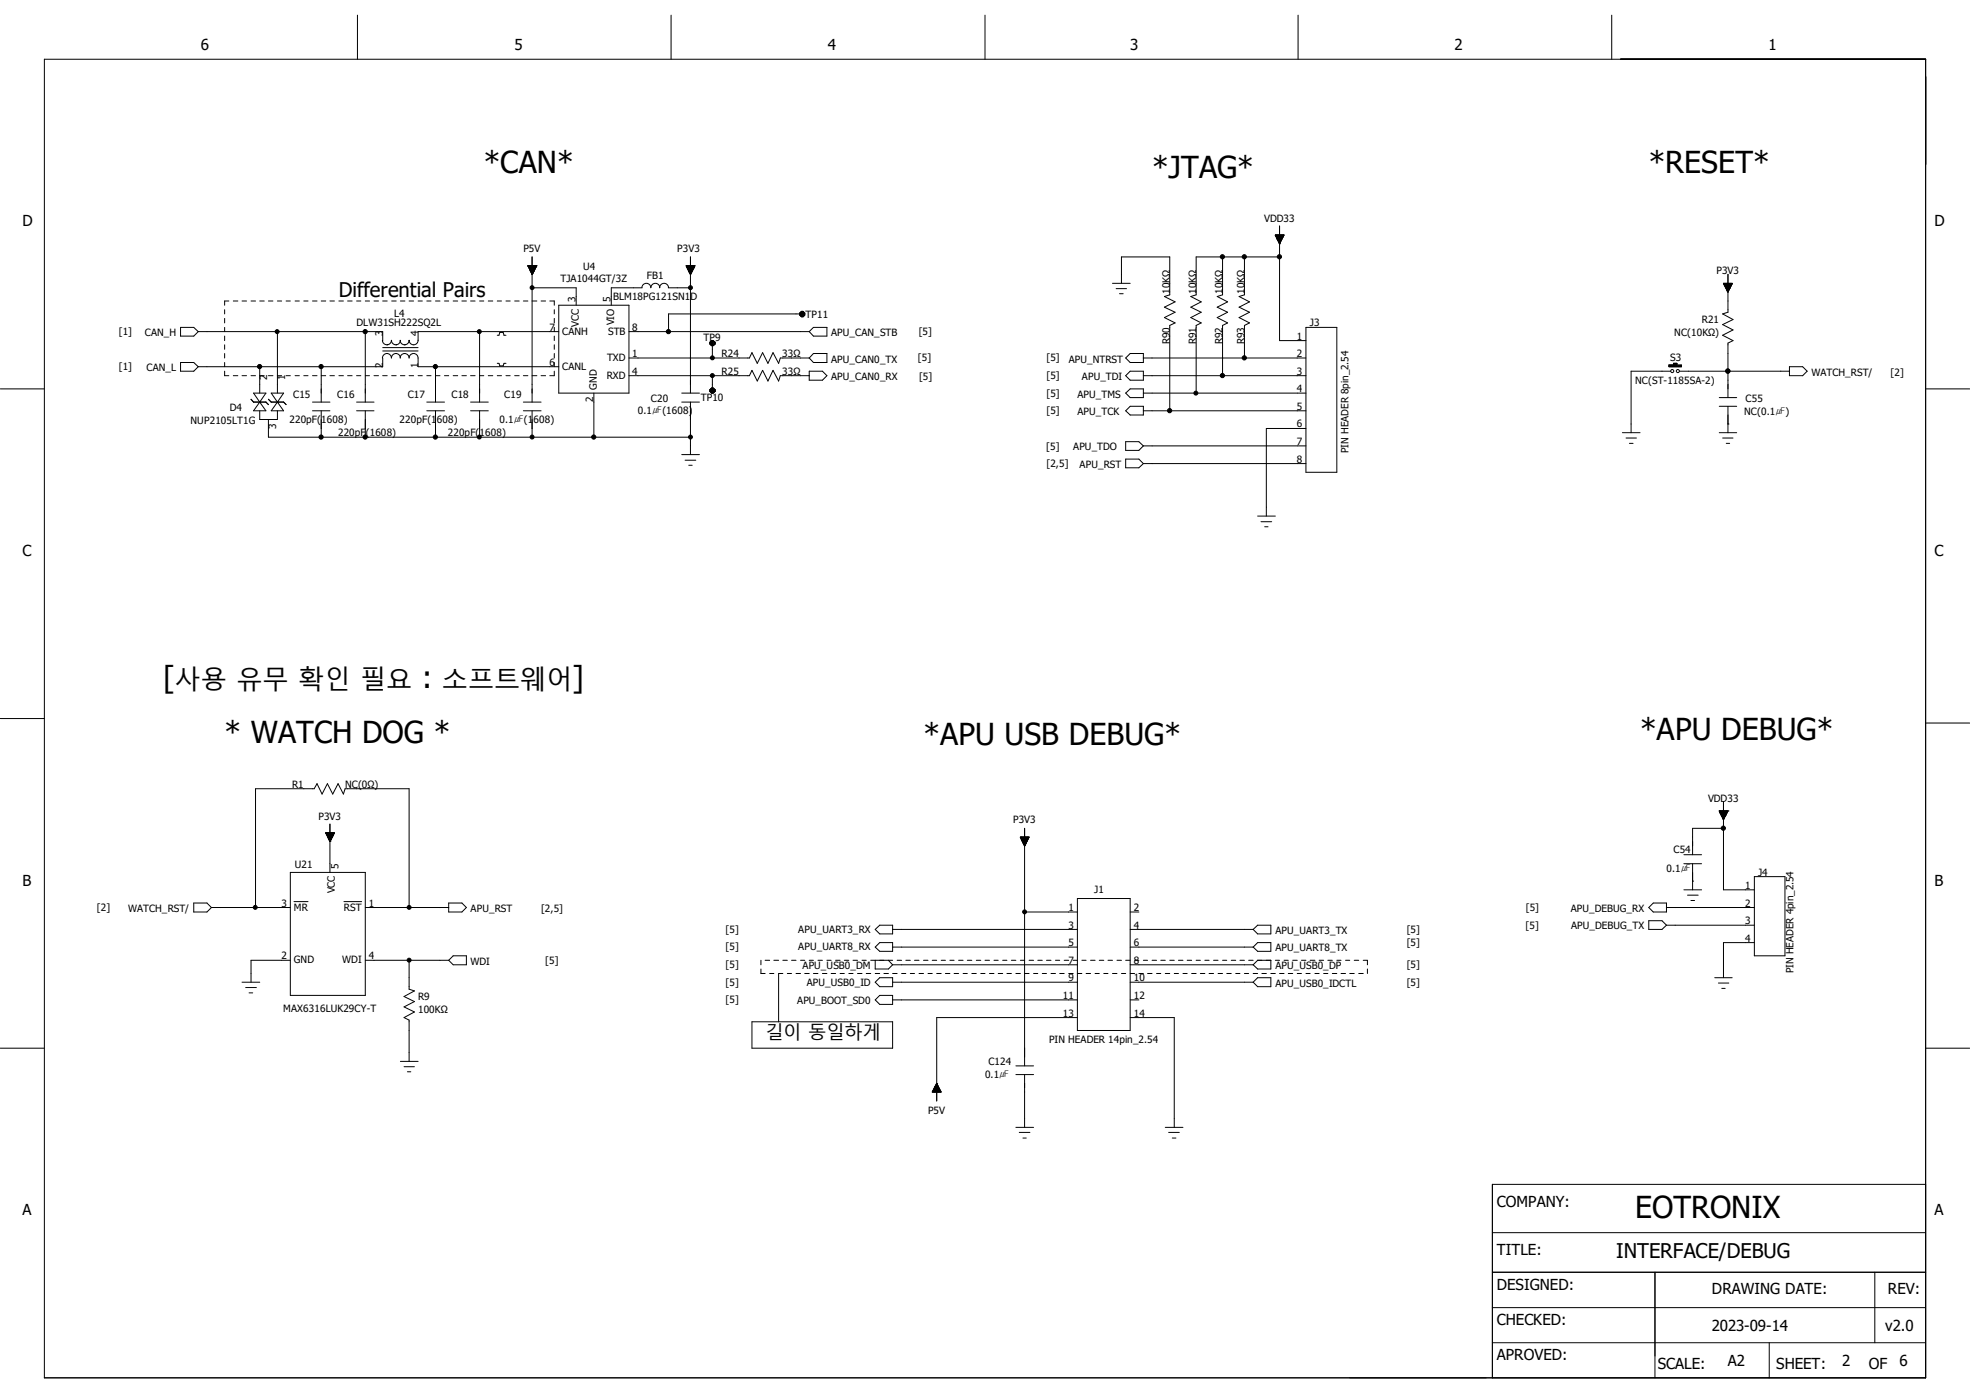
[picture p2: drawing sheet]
<svg xmlns="http://www.w3.org/2000/svg" width="297mm" height="210mm" viewBox="0 0 297 210" stroke-linecap="round" stroke-linejoin="round" font-family="sans-serif">
<g fill="none" stroke="#000" stroke-width=".15">
<path d="M6.7 8.9h283.6v198.8h-283.6zM53.9 2.3v6.6M101.2 2.3v6.6M148.5 2.3v6.6M195.7 2.3v6.6M243 2.3v6.6M80.2 38.7v21.9M104.1 38.7v20.6M184.3 38.7v5.7l-.8 .3 1.6 .8-1.6 .8 1.6 .8-1.6 .8 1.6 .8-.8 .4v7.5M187.6 38.7v5.7l-.8 .3 1.6 .8-1.6 .8 1.6 .8-1.6 .8 1.6 .8-.8 .4v4.9M192.3 35.4l.6 1.3M192.3 35.4h1.3l-.7 1.3"/>
<path d="M192.3 35.4v.1M192.3 35.4v.2h1.2v-.2M192.3 35.5h1.2M192.4 35.6h1.1M192.4 35.4v.3h1M192.4 35.9h1M192.4 35.4v.4M192.5 35.4v.5M192.5 35.4v.6h.8v-.6M192.5 36h.8M192.6 36.1h.7M192.6 35.4v.8"/>
<path d="M192.6 36.2h.6M192.7 35.4v.9h.5M192.7 35.4v1M192.7 36.4h.4M192.8 35.4v1.1h.2M192.8 35.4v1.2h.2M192.9 35.4v1.3M192.9 36.7h.1M192.9 34.1v17.3h4M192.9 38.7h-12.6v5.7l-.8 .3 1.6 .8-1.6 .8 1.6 .8-1.6 .8 1.6 .8-.8 .4v10.2M193 35.4v1.3h-.1M193 35.4v1.1h-.2"/>
<path d="M193.1 35.4v1h-.3M193.1 35.4v.9h-.4M193.2 35.4v.8h-.5M193.2 35.4v.7h-.6M193.3 35.4v.5h-.8M193.4 35.4v.4h-1M193.5 35.4v.3h-1.1M193.5 35.4l-1.2 .1M0 58.6h6.7M27.2 49.4h2l.7 .6-.7 .7h-2zM27.2 54.7h2l.7 .6-.7 .7h-2zM29.9 50h27.8v1.3a.68 .68 0 0 0 .6 .7"/>
<path d="M33.9 56v.6h.6M33.9 46.7v.6M33.9 48v.7M33.9 49.4v.6M33.9 50.7v.7M33.9 52v.7M33.9 53.3v.7M33.9 54.7v.6M34.5 45.4h-.6v.6M35.2 56.6h.7M35.2 45.4h.7M36.5 56.6h.7"/>
<path d="M36.5 45.4h.7M37.8 56.6h.7M37.8 45.4h.7M38.2 59.3h1.9l-.9 1.3zM39.2 56.6h.6M39.2 45.4h.6M39.2 55.3v4M40.5 56.6h.6M40.5 45.4h.6M40.9 59.3h1.9l-1 1.3zM41.8 56.6h.7M41.8 45.4h.7"/>
<path d="M41.8 50v9.3M43.1 56.6h.7M43.1 45.4h.7M44.5 56.6h.6M44.5 45.4h.6M45.8 56.6h.6M45.8 45.4h.6M47.1 56.6h.7M47.1 45.4h.7M48.4 56.6h.7M48.4 45.4h.7M48.4 55.3v5.3"/>
<path d="M49.7 56.6h.7M49.7 45.4h.7M51.1 56.6h.7M51.1 45.4h.7M52.4 56.6h.7M52.4 45.4h.7M53.8 56.6h.6M53.8 45.4h.6M55.1 56.6h.6M55.1 45.4h.6M55.1 50v10.6M56.4 56.6h.7"/>
<path d="M56.4 45.4h.7M57.7 56.6h.7M57.7 45.4h.7M57.7 52.9h5.3M57.7 52.4h5.3M57.7 54v1.3h-27.8M58.3 53.3a.68 .68 0 0 1 .7 .7 .68 .68 0 0 1 .7-.7M58.4 53.3a.68 .68 0 0 0-.7 .7M59 51.3a.68 .68 0 0 1-.7 .7h.1M59.1 51.4l-.1-.1a.68 .68 0 0 0 .7 .7M59.1 56.6h.6M59.1 45.4h.6"/>
<path d="M59.7 53.3a.68 .68 0 0 1 .7 .7M60.4 51.3a.68 .68 0 0 1-.7 .7M60.4 51.4l-.1-.1a.68 .68 0 0 0 .7 .7M60.4 56.6h.6M60.4 45.4h.6M61 53.3a.68 .68 0 0 1 .7 .7 .68 .68 0 0 1 .7-.7 .68 .68 0 0 1 .6 .7v1.3h21.2M61 53.3a.68 .68 0 0 0-.7 .7M61.7 56.6h.7M61.7 45.4h.7M61.7 51.3a.68 .68 0 0 1-.7 .7M63 51.3a.68 .68 0 0 1-.6 .7 .68 .68 0 0 1-.7-.7v.1M63 56.6h.7"/>
<path d="M63 45.4h.7M64.3 56.6h.7M64.3 45.4h.7M65.7 56.6h.6M65.7 45.4h.6M65.7 55.3v5.3M67 56.6h.6M67 45.4h.6M68.3 56.6h.7M68.3 45.4h.7M69.6 56.6h.7M69.6 45.4h.7"/>
<path d="M71 56.6h.6M71 45.4h.6M72.3 56.6h.6M72.3 45.4h.6M72.3 50v10.6M73.6 56.6h.7M73.6 45.4h.7M75 50.5h.2l.2-.4h.5l.1 .4h.3M75 54.8h.2l.2 .4h.5l.1-.4h.3M75 56.6h.6M75 45.4h.6M76.3 56.6h.6"/>
<path d="M76.3 45.4h.6M77.6 56.6h.7M77.6 45.4h.7M78.9 56.6h.7M78.9 45.4h.7M79.6 40l.6 1.4M79.6 40h1.3l-.7 1.4M79.6 40v.1h1.3M79.6 40.1h1.3M79.6 40.2h1.3M79.7 40v.3h1.1M79.7 40v.3h1.1v-.3"/>
<path d="M79.7 40.3h1.1M79.8 40.5h.9M79.8 40v.5h.9M79.8 40.6h.8M79.8 40v.6h.9v-.6M79.9 40v.7h.7M79.9 40.8h.7M79.9 40.7h.7M79.9 40v.8M80 40.9h.5M80 40.9h.6M80 40v.9"/>
<path d="M80.1 40v1M80.1 41.1h.3M80.1 40v1.1h.3M80.1 40v1.2M80.2 40v1.3h.1M80.2 41.2h.1M80.2 56.6h.7M80.2 45.4h.7M80.2 43.4h6.7v2.6M80.2 41.4h.1M80.3 40v1.3M80.3 40v1.2h-.2"/>
<path d="M80.4 40v1.1h-.3M80.5 40v1h-.4M80.5 40v.9M80.6 40v.7M80.6 40v.6M80.7 40v.4h-.9M80.8 40v.2M80.9 40v.1M81.6 56.6h.7M81.6 45.4h.7M82.9 45.4h.7v.6M83.6 46.7v.6"/>
<path d="M83.6 48v.7M83.6 49.4v.6M83.6 50.7v.7M83.6 52v.7M83.6 53.3v.7M83.6 54.7v.6M83.6 56v.6h-.7M84.2 46h10.6v13.3h-10.6zM84.2 50h-21.2v1.4M89.5 59.3v6.6M94.8 56.6h18.2l.4-.8 .8 1.6 .8-1.6 .8 1.6 .7-1.6 .9 1.6 .2-.8h4.4M94.8 54h18.2l.4-.8 .8 1.6 .8-1.6 .8 1.6 .7-1.6 .9 1.6 .2-.8h4.4"/>
<path d="M94.8 50h27.2M96.8 43.4a.68 .68 0 0 1 .7-.7 .68 .68 0 0 1 .6 .7 .68 .68 0 0 1 .7-.7 .68 .68 0 0 1 .7 .7 .64 .64 0 0 1 .6-.7 .64 .64 0 0 1 .7 .7M96.8 43.4h-4.6v2.6M100.8 43.4h3.3M102.8 59.3h2.7M103.5 40h1.3l-.7 1.4M103.5 40v.1h1.2M103.5 40.1h1.3M103.5 40l.6 1.4M103.5 40.2h1.2M103.5 40.3h1.2M103.5 40v.3h1.2"/>
<path d="M103.6 40v.3h1v-.3M103.6 40v.5h1M103.7 40v.6h.8v-.6M103.7 40.5h.9M103.7 40v.7h.8M103.7 40.6h.8M103.8 40.9h.6M103.8 40.8h.6M103.8 40v.8M103.8 40v.9h.6M103.9 40v1M103.9 40v1.1h.4"/>
<path d="M103.9 41.1h.4M104 41.1h.2M104 40v1.2M104.1 40v1.3h.1M104.1 41.2h.1M104.1 41.4h.1M104.2 40v1.3M104.2 40v1.2h-.2M104.3 40v1.1M104.3 40v1h-.4M104.4 40v.9M104.4 40v.7h-.6"/>
<path d="M104.5 40v.6M104.6 40v.4h-1M104.7 40v.2M104.7 40v.1M107 51.9l.3 .2M107 51.6v.3M107 58.8v.2M107 51.9h.8M107 51.7h.8M107 51.6h.8M107 59l.3 .3M107 59h.8"/>
<path d="M107 58.9h.8M107 58.8h.8M107.1 58.6v.5h.6v-.5h-.6M107.1 52h.6M107.3 59.3h.2M107.3 51.4h.2M107.3 52.1h.2M107.3 51.4l-.3 .2M107.3 51.4v.7M107.3 58.5v.8M107.3 58.5h.2M107.3 58.5l-.3 .3"/>
<path d="M107.4 51.4v2.6M107.4 56.6v2.7M107.5 51.4l.3 .2M107.5 51.4v.7M107.5 58.5v.8M107.5 58.5l.3 .3M107.7 52v-.5h-.6v.5M107.8 51.6v.3M107.8 58.8v.2M107.8 51.9l-.3 .2M107.8 59l-.3 .3M120.6 47.5l.2 .3"/>
<path d="M120.6 47.2v.3M120.6 47.5h.7M120.6 47.2h.7M120.7 47.6h.5M120.8 47.8h.3M120.8 46.9l-.2 .3M120.8 46.9h.3M120.8 46.9v.9M120.9 46.9v.9M121.1 46.9l.2 .3M121.1 46.9v.9M121.2 47.6v-.5h-.5v.6"/>
<path d="M121.3 47.2v.3M121.3 47.5l-.2 .3M121.3 47.3h-20.5v2.7M122 56h2l.7 .6-.7 .7h-2zM122.6 49.4h2.1v1.3h-2.1l-.6-.7zM122.6 53.3h2.1v1.4h-2.1l-.6-.7zM167.7 42.7h2.7M168.3 43.5h1.5M168.8 44.3h.5M169.1 42.7v-4h7.3v5.7l-.8 .3 1.6 .8-1.6 .8 1.6 .8-1.6 .8 1.6 .8-.8 .4v12.8M169.7 59.3l.7-.7h2v1.3h-2zM170.4 56h2v1.3h-2l-.7-.7z"/>
<path d="M170.4 53.3h2v1.4h-2l-.7-.7zM172.4 56.6h24.5M172.4 59.3h24.5M172.4 54h24.5M196.9 49.4h4.6v21.8h-4.6zM251.6 55.2h1.9M251.6 55h1.9v.3h-1.9zM251.8 55v.3M251.9 55v.3M251.9 56h-6v9.2M252 55v.3M252.1 55v.3"/>
<path d="M252.3 55.3v-.5h.5v.5M252.3 54.9h.5M252.4 54.8v.5M252.6 54.8v.5M252.7 54.8v.5M253 55v.3M253.1 55v.3M253.2 55v.3M253.2 56h16.6M253.4 55v.3M259.2 59.9h2.6M259.9 42.7v.1h1.3"/>
<path d="M259.9 42.8h1.2M259.9 42.7v.2h1.2v-.2M260 42.7v.3h1M260 43h1.1M260 42.7v.4h1v-.4M260 43.1h1M260.1 43.1h.9M260.1 42.7v.5h.8M260.1 43.3h.8M260.1 42.7v.6h.8M260.2 42.7v.8h.6M260.2 43.4h.7"/>
<path d="M260.3 42.7v.9M260.3 42.7v.9h.4M260.3 42.7v1.1M260.3 43.7h.4M260.4 42.7v1.2M260.4 43.8h.2M260.4 43.9h.2M260.5 42.7v1.3h.1M260.5 44h.1M260.5 56h.1M260.5 41.4v5.7l-.8 .2 1.6 .9-1.6 .7 1.6 .8-1.6 .8 1.6 .9-.8 .3v8.2M260.6 42.7v1.2"/>
<path d="M260.6 42.7v1.2h-.2M260.6 42.7v1h-.3M260.7 42.7v.9h-.4M260.8 42.7v.8h-.5M260.9 42.7v.7h-.7M260.9 42.7v.6M260.9 42.7v.5M261 42.7v.3M261.2 42.7h-1.4l.7 1.3M261.2 42.7l-.7 1.3M261.2 42.7l-1.4 .1M269.8 55.3h2l.7 .7-.7 .6h-2z"/>
<path d="M290.3 58.6h6.7M37.8 60.2l.4 .4h1.9l.4 .4M39.2 60.6h.1M39.2 60.6l.9 1.3h-1.9zM39.2 61.9v1.3h2.6v-1.3M40.5 60.2l.4 .4h1.9l.3 .4M40.5 63.2v2.7h63.6M41.8 60.6h.1M41.8 60.6l1 1.3h-1.9zM47.1 61.9h2.6M47.1 60.6h2.6M48.4 61.9v4"/>
<path d="M53.8 61.9h2.6M53.8 60.6h2.6M55.1 61.9v4M64.3 61.9h2.7M64.3 60.6h2.7M65.7 61.9v4M71 61.9h2.6M71 60.6h2.6M72.3 61.9v4M78.9 61.9h2.7M78.9 60.6h2.7M80.2 61.9v4"/>
<path d="M102.8 60.6h2.7M102.8 68.5h2.7M103.3 69.4h1.6M103.8 70.1h.6M104.1 60.6v7.9M169.7 66.6h2l.7 .6-.7 .7h-2zM169.7 69.2h2l.7 .7-.7 .6h-2zM170.4 61.3h2v1.3h-2l-.7-.7zM172.4 61.9h24.5M172.4 67.2h24.5M172.4 69.9h24.5M189.6 77.8h2.7"/>
<path d="M190.1 78.7h1.6M190.7 79.4h.5M196.9 64.6h-6v13.2M244.6 65.2h2.7M245.2 66h1.5M245.7 66.8h.5M259.2 61.3h2.6M259.2 65.2h2.6M259.7 66h1.6M260.3 66.8h.5M260.5 63.9h.1M260.5 61.3v3.9"/>
<path d="M0 108.3h6.7M290.3 109h6.7M29.2 136.1h2l.7 .7-.7 .7h-2zM31.9 136.8h11.9M38.5 136.8v-17.9h8.9l.4-.7 .8 1.5 .8-1.5 .8 1.5 .8-1.5 .8 1.5 .2-.8h9.7v17.9M43.8 131.5h11.3v18.6h-11.3zM44.3 135.9h2.1M49.1 125.6l.6 1.3M49.1 125.6h1.3l-.7 1.3M49.1 125.6h.1M49.1 125.6h1.3M49.2 125.8h1.1"/>
<path d="M49.2 125.6v.1M49.2 125.9h1M49.2 125.6v.2h1.1v-.2M49.3 126h.9M49.3 125.6v.3h.9v-.3M49.4 125.6v.5h.8M49.4 125.6v.6h.7v-.6M49.4 126.2h.7M49.4 125.6v.7M49.5 126.3h.6M49.5 125.6v.8M49.5 126.4h.5"/>
<path d="M49.6 125.6v.9h.4M49.6 125.6v1h.3M49.7 125.6v1.1M49.7 126.7h.1M49.7 125.6v1.2M49.7 126.9h.1M49.7 124.2v7.3M49.7 126.8h.1M49.8 125.6v1.2h-.1M49.9 125.6v1.1h-.2M50 125.6v1h-.4M50 125.6v.8h-.4"/>
<path d="M50 125.6v.7h-.5M50.1 125.6v.6h-.7M50.2 125.6v.4h-.8M50.3 125.6v.1h-1.1M50.4 125.6h-1.3M51.9 135.9h2.6M55.1 136.8h12.5M67.6 136.1h2l.7 .7-.7 .7h-2zM153.8 126.2v.1h1.3v-.1M153.8 126.2h1.4M153.8 126.2h1.4l-.7 1.4zM153.9 126.3h1.2"/>
<path d="M153.9 126.4h1.2M153.9 126.2v.2M154 126.6h1M154 126.5h1M154 126.2v.3M154 126.6h.9M154 126.2v.4M154.1 126.2v.5h.8v-.5M154.1 126.7h.8M154.1 126.8h.8M154.1 126.2v.6h.8v-.6M154.1 126.9h.7"/>
<path d="M154.2 127h.6M154.2 126.2v.7h.6v-.7M154.2 127.1h.5M154.2 126.2v.8M154.3 126.2v.9M154.3 126.2v1h.4M154.3 126.2v1.1h.3v-1.1M154.3 127.3h.3M154.4 127.4h.2M154.4 126.2v1.2M154.5 137.5h7.9M154.5 124.9v35.8"/>
<path d="M154.5 127.5h.1M154.6 126.2v1.3h-.2M154.6 126.2v1.1h-.3M154.7 126.2v1h-.4M154.7 126.2v.8h-.5M154.9 126.2v.4M155 126.2v.3M155.1 126.2v.2M162.4 135.5h8v19.9h-8zM170.4 137.5h1.3M248.6 136.8l.7-.7h1.9v1.4h-1.9zM248.6 138.8h2l.6 .7-.6 .6h-2z"/>
<path d="M251.2 136.8h13.3M251.2 139.5h13.3M253.9 128.9h2.6M253.9 130.2h2.6M253.9 134.2h2.6M254.4 135h1.6M254.9 135.8h.6M255.2 132.8h.1M255.2 130.2v4M259.2 122.3h.1M259.2 122.3l.6 1.3 .7-1.3M259.2 122.3h1.3"/>
<path d="M259.2 122.4h1.2M259.2 122.3v.1h1.3M259.3 122.3v.2h1.1v-.2M259.3 122.3v.3h1M259.3 122.5h1.1M259.4 122.3v.4h.9M259.4 122.6h.9M259.4 122.7h.9M259.5 122.9h.7M259.5 122.3v.5h.8v-.5M259.5 123h.7M259.5 122.3v.6h.7v-.6"/>
<path d="M259.6 123.1h.5M259.6 122.3v.7h.5M259.6 122.3v.8h.5M259.7 122.3v.9h.3M259.7 123.3h.3M259.7 122.3v1.1M259.8 123.4h.1M259.8 123.4h.2M259.8 122.3v1.2M259.8 123.5h.1M259.8 124.9h-4.6v4M259.8 120.9v13.3h4.7"/>
<path d="M259.9 122.3l-.1 1.2M259.9 122.3v1.1M260 122.3v1M260 122.3v.9M260.1 122.3v.8h-.5M260.1 122.3v.7M260.3 122.3v.3M260.5 122.3h-1.3M260.5 122.3h.1M264.5 132.2h4.6v11.9h-4.6zM0 158h6.7M36.5 148.1h2.7"/>
<path d="M37 148.9h1.7M37.5 149.7h.6M43.8 144.8h-6v3.3M55.1 144.8h12.5M61.7 144.8v4.3l.8 .3-1.6 .8 1.6 .8-1.6 .8 1.6 .8-1.6 .8 .8 .4v6.2M67.6 144.8l.7-.7h2v1.4h-2zM113.4 154.1h21.2v3.9h-21.2zM114.7 144.8v.7M114.7 146.1v.7h.7M115.4 144.8h.6M116 146.8h.7M116.7 144.8h.7"/>
<path d="M118 146.8h-.6v7.3M118 144.8h.7M118.7 146.8h.6M119.3 144.8h.7M120 146.8h.7M120.7 144.8h.6M121.3 146.8h.7M122 144.8h.6M122.6 146.8h.7M123.3 144.8h.7M124 146.8h.7M124.7 144.8h.6"/>
<path d="M125.3 146.8h.7M126 144.8h.7M126.7 146.8h.6M127.3 144.8h.7M128 146.8h.6M128.6 144.8h.7M129.3 146.8h.7M130 144.8h.6M130.6 146.8h.7M131.3 144.8h3.3M132 146.8h.6M132 140.1l.6-.6h2v1.3h-2z"/>
<path d="M132 142.8l.6-.7h2v1.3h-2zM132 148.1l.6-.7h2v1.4h-2zM132 150.7l.6-.6h2v1.3h-2zM132 144.8v1.3h1.9l.7-.6M133.3 146.8h.6M133.9 144.8l.7 .7M134.6 146.8h.7M134.6 140.1h27.8M134.6 142.8h27.8M134.6 145.5h27.8M134.6 148.1h27.8M134.6 150.7h27.8"/>
<path d="M135.3 144.8h.6M135.9 146.8h.7M136.6 144.8h.6M137.2 146.8h.7M137.9 144.8h.7M138.6 146.8h.6M139.2 144.8h.7M139.9 146.8h.6M140.5 144.8h.7M141.2 146.8h.7M141.9 144.8h.6M142.5 146.8h.7"/>
<path d="M143.2 144.8h.6M143.8 146.8h.7M144.5 144.8h.7M145.2 146.8h.6M145.8 144.8h.7M146.5 146.8h.7M147.2 144.8h.7M147.9 146.8h.6M148.5 144.8h.7M149.2 146.8h.7M149.9 144.8h.6M150.5 146.8h.7"/>
<path d="M151.2 144.8h.6M151.8 146.8h.7M152.5 144.8h.7M153.2 146.8h.6M153.8 144.8h.7M154.5 146.8h.7M155.2 144.8h.6M155.8 146.8h.7M156.5 144.8h.6M157.1 146.8h.7M157.8 144.8h.7M158.5 146.8h.6"/>
<path d="M159.1 144.8h.7M159.8 146.8h.6M160.4 144.8h.7M161.1 146.8h.7M161.8 144.8h.6M162.4 146.8h.7M162.4 153.4h-21.2v12.6M163.1 144.8h.6M163.7 146.8h.7M164.4 144.8h.7M165.1 146.8h.6M165.7 144.8h.7"/>
<path d="M166.4 146.8h.6M167 144.8h.7M167.7 146.8h.7M168.4 144.8h.7M169.1 146.8h.6M169.7 144.8h.7M170.4 146.8h.7M170.4 140.1h18.5M170.4 142.8h18.5M170.4 145.5h18.5M170.4 148.1h18.5M170.4 150.7h1.3"/>
<path d="M170.4 153.4h6.6v16.6M171.1 144.8h.6M171.7 146.8h.7M172.4 144.8h.6M173 146.8h.7M173.7 144.8h.7M174.4 146.8h.6M175 144.8h.7M175.7 146.8h.7M176.4 144.8h.6M177 146.8h.7M177.7 144.8h.7"/>
<path d="M178.4 146.8h.6M179 144.8h.7M179.7 146.8h.6M180.3 144.8h.7M181 146.8h.7M181.7 144.8h.6M182.3 146.8h.7M183 144.8h.6M183.6 146.8h.7M184.3 144.8h.7M185 146.8h.6M185.6 144.8h.7"/>
<path d="M186.3 146.8h.6M186.9 144.8h.7M187.6 146.8h.7M188.3 144.8h.6M188.9 146.8h.7M188.9 145.5l.7-.7h2v1.3h-2zM188.9 140.1l.7-.6h2v1.3h-2zM188.9 142.8l.7-.7h2v1.3h-2zM188.9 148.1l.7-.7h2v1.4h-2zM190.2 146.8h.7M191.6 146.8h.7M192.3 144.8h.6"/>
<path d="M192.9 146.8h.7M193.6 144.8h.6M194.2 146.8h.7M194.9 144.8h.7M195.6 146.8h.6M196.2 144.8h.7M196.9 146.8h.6M197.5 144.8h.7M198.2 146.8h.7M198.9 144.8h.7M199.6 146.8h.6M200.2 144.8h.7"/>
<path d="M200.9 146.8h.6M201.5 144.8h.7M202.2 146.8h.7M202.9 144.8h.6M203.5 146.8h.7M204.2 144.8h.7M204.9 146.8h.6M205.5 144.8h.7v.7M206.2 146.1v.7M258.5 147.4h2.7M259.1 148.2h1.5M259.6 149h.5"/>
<path d="M264.5 142.1h-4.7v5.3M290.3 158h6.7M60.4 160h2.6M60.9 160.8h1.6M61.4 161.6h.5M140.6 164.6h.1M140.6 164.6h1.2M140.6 164.5h1.2v.1M140.6 164.5v.1M140.7 164.5h1.1M140.7 164.4h1.1M140.7 164.4v.2"/>
<path d="M140.7 164.4h1M140.8 164.3h.9M140.8 164.2h.8v.4M140.8 164.1h.8v.5M140.8 164v.6M140.9 164h.7M140.9 164h.6M140.9 163.9v.7M140.9 164h.6v.6M140.9 163.9h.6v.7M140.9 163.8v.8M141 163.8h.4"/>
<path d="M141 163.7h.4M141 163.7v.9M141.1 163.7h.3M141.1 163.6v1M141.1 163.6h.3M141.1 163.6h.2v1M141.2 163.4h.1v1.2M141.2 163.4h.1M141.2 163.4v1.2M141.2 163.3l.7 1.3h-1.4zM141.3 163.5h-.2v1.1M141.4 163.7v.9"/>
<path d="M141.6 164.2h-.8v.4M141.7 164.3h-.9v.3M141.7 164.3v.3M141.8 164.4v.2M141.9 164.6h.1M153.2 162h2.6M153.2 160.7h2.6M153.2 170h2.6M153.7 170.7h1.6M154.2 171.6h.5M154.5 162v8M175.7 170h2.7"/>
<path d="M176.2 170.7h1.6M176.7 171.6h.6M290.3 178.6h-65.3v29.1M225 197.1h65.3M225 191.8h65.3M225 185.8h65.3M249.5 191.8v15.9M282.7 191.8v10.6M225 202.4h65.3M266.7 202.4v5.3"/>
<circle cx="252.1" cy="55.9" r=".23"/>
<circle cx="253" cy="55.9" r=".23"/>
</g>
<g fill="#000" stroke="#000" stroke-width=".15">
<circle cx="184.3" cy="38.7" r=".32"/>
<circle cx="187.6" cy="38.7" r=".32"/>
<circle cx="192.9" cy="38.7" r=".32"/>
<circle cx="39.1" cy="55.3" r=".32"/>
<circle cx="41.8" cy="50" r=".3"/>
<circle cx="48.4" cy="55.3" r=".32"/>
<circle cx="55.1" cy="50" r=".32"/>
<circle cx="65.6" cy="55.3" r=".32"/>
<circle cx="72.3" cy="50" r=".3"/>
<circle cx="80.2" cy="43.4" r=".3"/>
<circle cx="100.8" cy="50" r=".32"/>
<circle cx="104.1" cy="43.4" r=".3"/>
<circle cx="107.4" cy="54" r=".3"/>
<circle cx="107.4" cy="56.6" r=".3"/>
<circle cx="180.3" cy="59.3" r=".3"/>
<circle cx="184.3" cy="56.6" r=".32"/>
<circle cx="187.6" cy="54" r=".32"/>
<circle cx="260.5" cy="55.9" r=".32"/>
<circle cx="48.4" cy="65.9" r=".32"/>
<circle cx="55.1" cy="65.9" r=".32"/>
<circle cx="65.6" cy="65.9" r=".32"/>
<circle cx="72.3" cy="65.9" r=".3"/>
<circle cx="80.2" cy="65.9" r=".3"/>
<circle cx="89.5" cy="65.9" r=".32"/>
<circle cx="104.1" cy="65.9" r=".3"/>
<circle cx="176.3" cy="61.9" r=".32"/>
<circle cx="38.5" cy="136.8" r=".3"/>
<circle cx="61.7" cy="136.8" r=".3"/>
<circle cx="154.5" cy="137.5" r=".3"/>
<circle cx="259.8" cy="124.9" r=".32"/>
<circle cx="61.7" cy="144.8" r=".3"/>
</g>
<g font-size="4.6">
<text x="72.9" y="26.1">*CAN*</text>
<text x="173.7" y="26.8">*JTAG*</text>
<text x="248.6" y="26.1">*RESET*</text>
<text x="24.6" y="103.7">[</text>
<text x="63.6" y="103.7">:</text>
<text x="86.3" y="103.7">]</text>
<text x="33.9" y="112.1">* WATCH DOG *</text>
<text x="139.2" y="112.3">*APU USB DEBUG*</text>
<text x="247.3" y="111.6">*APU DEBUG*</text>
<text x="246.5" y="183.6">EOTRONIX</text>
</g>
<g font-size="3.9">
<text x="26.3" y="103.9">사용 유무 확인 필요</text>
<text x="66.6" y="103.9">소프트웨어</text>
</g>
<g font-size="3.1">
<text x="51.1" y="44.7">Differential Pairs</text>
<text x="243.7" y="189.7">INTERFACE/DEBUG</text>
</g>
<text font-size="2.8" x="115.4" y="156.7">길이 동일하게</text>
<g font-size="2.3">
<text x="30.3" y="7.6">6</text>
<text x="77.6" y="7.6">5</text>
<text x="124.8" y="7.6">4</text>
<text x="170.4" y="7.6">3</text>
<text x="219.3" y="7.6">2</text>
<text x="266.6" y="7.6">1</text>
<text x="3.4" y="34.1">D</text>
<text x="291.6" y="34.1">D</text>
<text x="3.4" y="83.8">C</text>
<text x="291.6" y="83.8">C</text>
<text x="3.4" y="133.5">B</text>
<text x="291.6" y="133.5">B</text>
<text x="3.4" y="183.2">A</text>
<text x="225.7" y="181.9">COMPANY:</text>
<text x="291.6" y="183.2">A</text>
<text x="225.7" y="189.2">TITLE:</text>
<text x="225.7" y="194.5">DESIGNED:</text>
<text x="258.1" y="195.2">DRAWING DATE:</text>
<text x="284.6" y="195.2">REV:</text>
<text x="225.7" y="199.8">CHECKED:</text>
<text x="258.1" y="200.6">2023-09-14</text>
<text x="284.2" y="200.6">v2.0</text>
<text x="225.7" y="205.1">APROVED:</text>
<text x="249.9" y="206.4">SCALE:</text>
<text x="260.5" y="206">A2</text>
<text x="267.8" y="206.4">SHEET:</text>
<text x="277.7" y="206">2</text>
<text x="281.8" y="206.4">OF</text>
<text x="286.4" y="206">6</text>
</g>
<g font-size="1.5">
<text x="190.6" y="33.4">VDD33</text>
<text x="78.9" y="37.9">P5V</text>
<text x="87.9" y="40.7">U4</text>
<text x="102.1" y="37.9">P3V3</text>
<text x="258.8" y="41.4">P3V3</text>
<text x="59.4" y="47.8">L4</text>
<text x="84.5" y="42.5">TJA1044GT/3Z</text>
<text x="86.7" y="45.5" transform="rotate(-90 86.7 45.5)">3</text>
<text x="92" y="45.5" transform="rotate(-90 92 45.5)">5</text>
<text x="92.5" y="45.2">BLM18PG121SN1D</text>
<text x="97.5" y="42.1">FB1</text>
<text x="121.5" y="47.9">TP11</text>
<text x="176.4" y="44.3" transform="rotate(-90 176.4 44.3)">10KΩ</text>
<text x="180.3" y="44.3" transform="rotate(-90 180.3 44.3)">10KΩ</text>
<text x="184.3" y="44.3" transform="rotate(-90 184.3 44.3)">10KΩ</text>
<text x="187.6" y="44.3" transform="rotate(-90 187.6 44.3)">10KΩ</text>
<text x="17.9" y="50.5">[1]</text>
<text x="21.8" y="50.7">CAN_H</text>
<text x="53.8" y="49.2">DLW31SH222SQ2L</text>
<text x="57.7" y="50.7" transform="rotate(-90 57.7 50.7)">3</text>
<text x="63" y="50.7" transform="rotate(-90 63 50.7)">4</text>
<text x="82.8" y="49.9">7</text>
<text x="84.8" y="50.5">CANH</text>
<text x="87.3" y="49.2" transform="rotate(-90 87.3 49.2)">VCC</text>
<text x="91.7" y="50.5">STB</text>
<text x="92.6" y="49.1" transform="rotate(-90 92.6 49.1)">VIO</text>
<text x="95.3" y="53.8">1</text>
<text x="95.3" y="49.9">8</text>
<text x="106.1" y="51.4">TP9</text>
<text x="108.8" y="53.8">R24</text>
<text x="117.9" y="53.8">33Ω</text>
<text x="125.3" y="50.6">APU_CAN_STB</text>
<text x="138.5" y="50.5">[5]</text>
<text x="176.4" y="51.9" transform="rotate(-90 176.4 51.9)">R90</text>
<text x="180.3" y="51.9" transform="rotate(-90 180.3 51.9)">R91</text>
<text x="184.3" y="51.9" transform="rotate(-90 184.3 51.9)">R92</text>
<text x="187.6" y="51.9" transform="rotate(-90 187.6 51.9)">R93</text>
<text x="195.5" y="53.8">2</text>
<text x="195.5" y="51.2">1</text>
<text x="197.5" y="49.2">J3</text>
<text x="252.4" y="50.7">NC(10KΩ)</text>
<text x="256.6" y="48.7">R21</text>
<text x="17.9" y="55.8">[1]</text>
<text x="22.1" y="56">CAN_L</text>
<text x="40.3" y="57.3" transform="rotate(-90 40.3 57.3)">2</text>
<text x="43" y="57.3" transform="rotate(-90 43 57.3)">1</text>
<text x="44.2" y="59.9">C15</text>
<text x="50.8" y="59.9">C16</text>
<text x="57.7" y="55.5" transform="rotate(-90 57.7 55.5)">2</text>
<text x="61.5" y="59.9">C17</text>
<text x="63" y="55.5" transform="rotate(-90 63 55.5)">1</text>
<text x="68.1" y="59.9">C18</text>
<text x="76" y="59.9">C19</text>
<text x="82.8" y="55.2">6</text>
<text x="84.8" y="55.8">CANL</text>
<text x="90" y="58.8" transform="rotate(-90 90 58.8)">GND</text>
<text x="91.5" y="57.1">RXD</text>
<text x="91.5" y="54.4">TXD</text>
<text x="95.3" y="56.5">4</text>
<text x="108.8" y="56.5">R25</text>
<text x="117.9" y="56.5">33Ω</text>
<text x="125.3" y="54.7">APU_CAN0_TX</text>
<text x="125.3" y="57.3">APU_CAN0_RX</text>
<text x="138.4" y="54.5">[5]</text>
<text x="138.6" y="57.3">[5]</text>
<text x="157.8" y="54.5">[5]</text>
<text x="157.8" y="57.1">[5]</text>
<text x="157.8" y="59.8">[5]</text>
<text x="161.1" y="54.7">APU_NTRST</text>
<text x="162.4" y="59.9">APU_TMS</text>
<text x="163.1" y="57.3">APU_TDI</text>
<text x="195.5" y="56.5">3</text>
<text x="195.5" y="59.1">4</text>
<text x="246.5" y="57.8">NC(ST-1185SA-2)</text>
<text x="251.8" y="54.4">S3</text>
<text x="273.1" y="56.6">WATCH_RST/</text>
<text x="285" y="56.6">[2]</text>
<text x="28.7" y="63.9">NUP2105LT1G</text>
<text x="34.6" y="61.9">D4</text>
<text x="41.6" y="64.7" transform="rotate(-90 41.6 64.7)">3</text>
<text x="43.6" y="63.8">220pF(1608)</text>
<text x="51" y="65.8">220pF(1608)</text>
<text x="60.2" y="63.8">220pF(1608)</text>
<text x="67.5" y="65.8">220pF(1608)</text>
<text x="75.3" y="63.8">0.1㎌(1608)</text>
<text x="89.4" y="60.6" transform="rotate(-90 89.4 60.6)">2</text>
<text x="96.2" y="62.4">0.1㎌(1608)</text>
<text x="98.1" y="60.6">C20</text>
<text x="105.7" y="60.5">TP10</text>
<text x="157.8" y="62.4">[5]</text>
<text x="162.4" y="62.6">APU_TCK</text>
<text x="195.5" y="61.8">5</text>
<text x="195.5" y="64.4">6</text>
<text x="263" y="62.6">NC(0.1㎌)</text>
<text x="263.2" y="60.6">C55</text>
<text x="157.7" y="67.8">[5]</text>
<text x="157.8" y="70.4">[2,5]</text>
<text x="161.8" y="67.9">APU_TDO</text>
<text x="162.8" y="70.5">APU_RST</text>
<text x="195.5" y="67.1">7</text>
<text x="195.5" y="69.8">8</text>
<text x="203.3" y="68.3" transform="rotate(-90 203.3 68.3)">PIN HEADER 8pin_2.54</text>
<text x="44" y="118.8">R1</text>
<text x="52" y="118.8">NC(0Ω)</text>
<text x="48" y="123.6">P3V3</text>
<text x="152.7" y="124.1">P3V3</text>
<text x="257.5" y="120.9">VDD33</text>
<text x="44.4" y="130.9">U21</text>
<text x="51.1" y="131" transform="rotate(-90 51.1 131)">5</text>
<text x="251.2" y="131.4">0.1㎌</text>
<text x="252.3" y="128.6">C54</text>
<text x="14.6" y="137.3">[2]</text>
<text x="19.3" y="137.5">WATCH_RST/</text>
<text x="42.4" y="136.7">3</text>
<text x="44.3" y="137.3">MR</text>
<text x="50.5" y="134.7" transform="rotate(-90 50.5 134.7)">VCC</text>
<text x="51.9" y="137.3">RST</text>
<text x="55.6" y="136.7">1</text>
<text x="71" y="137.5">APU_RST</text>
<text x="81.6" y="137.5">[2,5]</text>
<text x="161.1" y="137.3">1</text>
<text x="165" y="134.7">J1</text>
<text x="170.9" y="137.3">2</text>
<text x="230" y="137.3">[5]</text>
<text x="236.8" y="137.5">APU_DEBUG_RX</text>
<text x="263.1" y="136.7">2</text>
<text x="263.1" y="134">1</text>
<text x="265" y="132">J4</text>
<text x="109.4" y="140.7">[5]</text>
<text x="109.4" y="143.3">[5]</text>
<text x="120.4" y="140.7">APU_UART3_RX</text>
<text x="120.4" y="143.3">APU_UART8_RX</text>
<text x="161.1" y="140">3</text>
<text x="161.1" y="142.7">5</text>
<text x="170.9" y="140">4</text>
<text x="170.9" y="142.7">6</text>
<text x="192.3" y="140.8">APU_UART3_TX</text>
<text x="192.3" y="143.4">APU_UART8_TX</text>
<text x="212.1" y="140.7">[5]</text>
<text x="212.1" y="142.6">[5]</text>
<text x="230" y="140">[5]</text>
<text x="236.9" y="140.1">APU_DEBUG_TX</text>
<text x="263.1" y="139.4">3</text>
<text x="263.1" y="142">4</text>
<text x="42.4" y="144.6">2</text>
<text x="44.3" y="145.2">GND</text>
<text x="51.6" y="145.2">WDI</text>
<text x="55.6" y="144.6">4</text>
<text x="71" y="145.5">WDI</text>
<text x="82.2" y="145.3">[5]</text>
<text x="109.4" y="146">[5]</text>
<text x="109.4" y="148.6">[5]</text>
<text x="121" y="146.1">APU_USB0_DM</text>
<text x="121.6" y="148.7">APU_USB0_ID</text>
<text x="161.1" y="145.3">7</text>
<text x="161.1" y="148">9</text>
<text x="170.9" y="145.3">8</text>
<text x="170.9" y="148">10</text>
<text x="192.3" y="146.1">APU_USB0_DP</text>
<text x="192.3" y="148.8">APU_USB0_IDCTL</text>
<text x="212.1" y="146">[5]</text>
<text x="212.1" y="148.6">[5]</text>
<text x="270.4" y="146.8" transform="rotate(-90 270.4 146.8)">PIN HEADER 4pin_2.54</text>
<text x="42.7" y="152.6">MAX6316LUK29CY-T</text>
<text x="63" y="150.7">R9</text>
<text x="63" y="152.7">100KΩ</text>
<text x="109.4" y="151.3">[5]</text>
<text x="120.2" y="151.3">APU_BOOT_SD0</text>
<text x="160.2" y="150.6">11</text>
<text x="160.2" y="153.3">13</text>
<text x="170.9" y="150.6">12</text>
<text x="170.9" y="153.3">14</text>
<text x="149" y="160.6">C124</text>
<text x="158.2" y="157.2">PIN HEADER 14pin_2.54</text>
<text x="139.9" y="168">P5V</text>
<text x="148.5" y="162.5">0.1㎌</text>
</g>
</svg>
